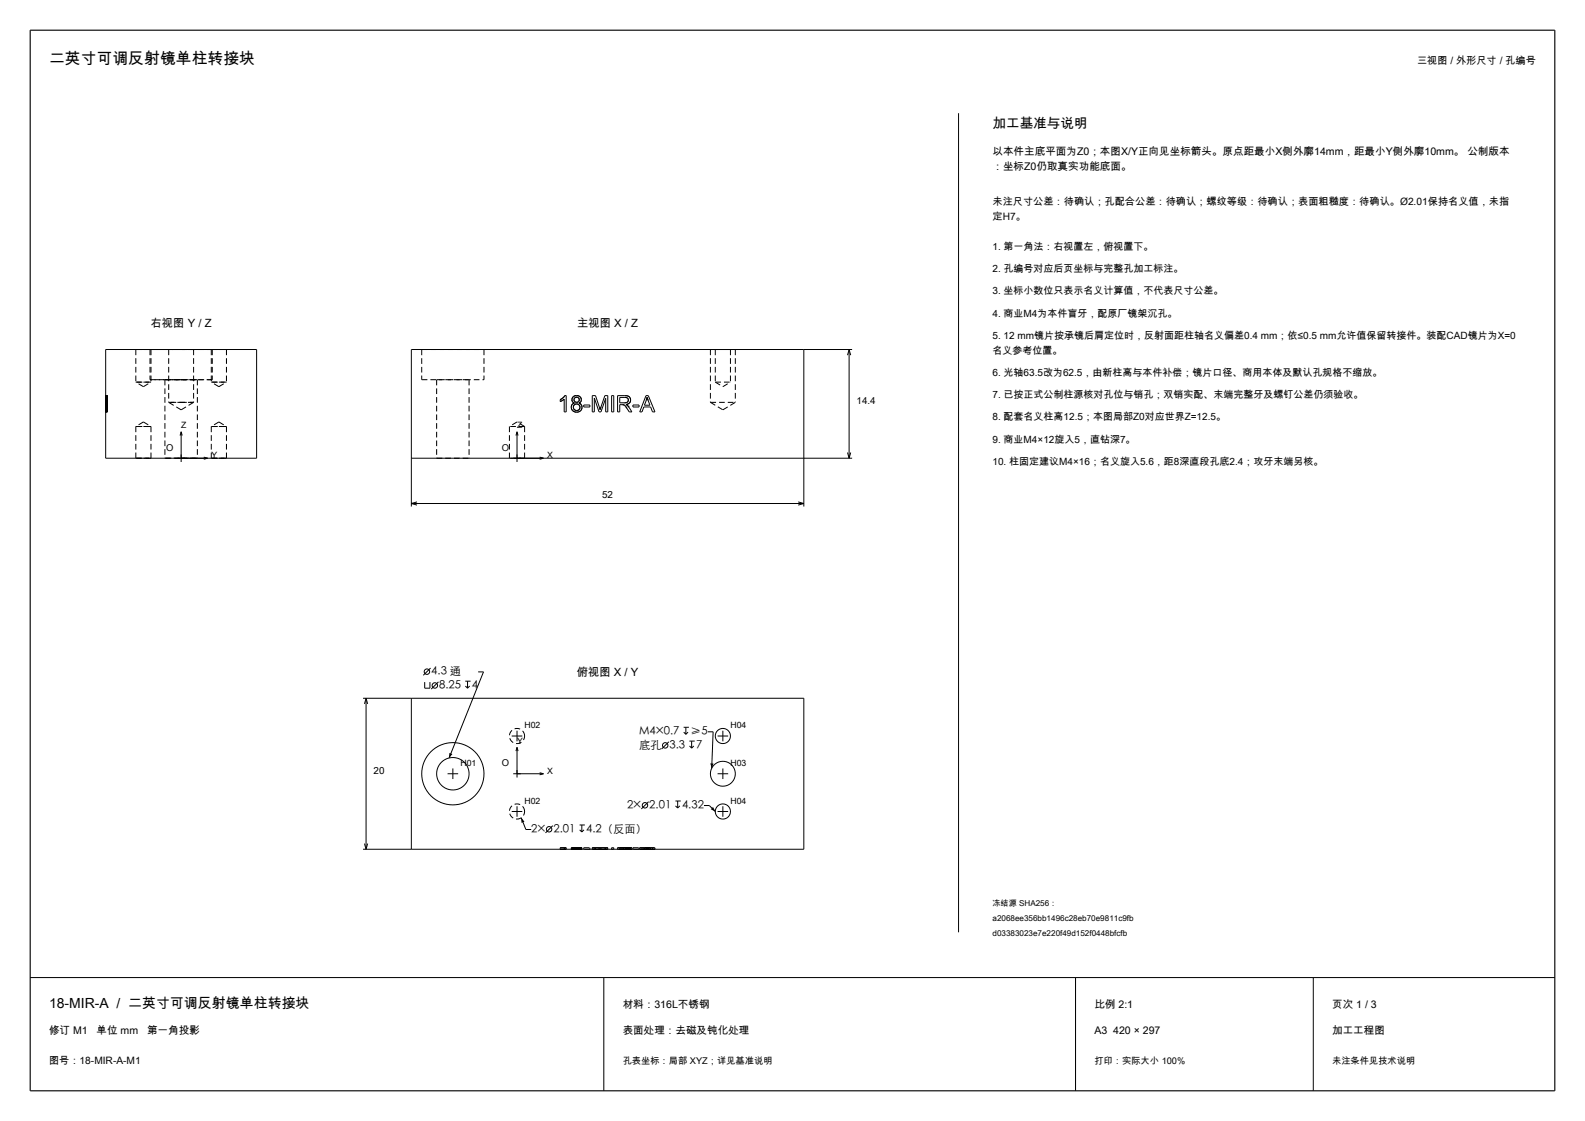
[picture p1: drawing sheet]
<svg xmlns="http://www.w3.org/2000/svg" width="420mm" height="297mm" viewBox="0 0 420 297" stroke-linecap="round" stroke-linejoin="round" font-family="sans-serif">
<path d="M8 8h404v281h-404z" fill="none" stroke="#000" stroke-width=".3"/>
<g fill="none" stroke="#000" stroke-width=".26">
<path d="M254 30v217M28 92.6h40v28.8h-40zM213 92.6v41.6M225 92.6v28.8M225 92.6l-.4 1.5M225 92.6l.4 1.5M225.8 92.6h-116.8v41.6M48 114.4v8M48 114.4l-.3 1M48 114.4l.3 1M137 114.4v8M137 114.4l-.3 1"/>
<path d="M137 114.4l.3 1M148.8 106.2l-.1 .1M149 106.1l-.2 .1M149.1 106l-.1 .1M149.2 105.4l-.8 .5v.5l.6-.3M149.2 105.4l-.4 .3M149.5 105.1l-.3 .3M149.7 104.8l-.5 .6M149.7 104.8h.3v4.3h-.5v-3.3l-.5 .3M149.7 104.8l-.1 .2M151.4 108l.3 .7M151.4 107.7v.1"/>
<path d="M151.4 107.5h.1M151.5 107.3v.1M151.6 107.2a1.31 1.31 0 0 0 0 1.4 1.31 1.31 0 0 0 1.2 .6M151.6 106.3h.1M151.7 106.4h.1M151.7 107.1l-.1 .1M151.7 106.4a1.18 1.18 0 0 1 1.1-1.6 1.18 1.18 0 0 1 1.1 1.6M151.7 106.4l.5 .4M151.7 106.4l.1 .1M151.8 107h-.1M151.9 107.9l.5 .7M151.9 107.9l.1 .2"/>
<path d="M151.9 106.7h.1M151.9 107.7v.2M152.1 106.7l.1 .1M152.1 105.9l.2 .5M152.1 105.9v.2M152.1 106.8h.1M152.1 108.4l.3 .2M152.2 106.3l.1 .1M152.2 105.6l-.1 .3M152.2 106.8l-.6 .4M152.3 109.1l.5 .1M152.3 106.4l.5 .2 .5-.2"/>
<path d="M152.3 106.4l.1 .1M152.3 105.4l.5-.2 .5 .2M152.3 105.4l-.2 .5M152.4 108.6l.4 .2M152.4 105.3l-.1 .1M152.4 108.7h.1M152.5 106.5l.1 .1M152.6 105.3h-.1M152.6 106.6h.1M152.6 105.3h.1M152.6 108.7l.2 .1M152.7 104.8l-.7 .2"/>
<path d="M152.8 107a.84 .84 0 0 0-.9 .9M152.8 107a.86 .86 0 0 1 .9 .9M152.8 107h.1M152.9 104.8l.7 .2M153 106.6h.1M153 105.3h.1M153.1 106.5h.1M153.2 105.3l.1 .1M153.2 107.1l.1 .1M153.3 105.4l.2 .3M153.3 105.4l.2 .5-.2 .5M153.3 106.4l-.2 .1"/>
<path d="M153.3 109.1l-.5 .1M153.4 108.5l-.4 .2M153.4 108.5l-.6 .3M153.5 106.1l-.1 .2M153.5 107.4h.1M153.5 108.4l-.1 .1M153.7 107.7v.2M153.7 107.9l-.3 .6M153.7 107.9v.2M153.9 106.4l-.5 .4 .6 .4M153.9 106.4l-.1 .1M154 106.3h.1"/>
<path d="M154 106.2v.1M154 107.2a1.3 1.3 0 0 1 0 1.4 1.3 1.3 0 0 1-1.2 .6M154 107.2l.1 .1M154 106v.2M154.1 107.4h.1M154.2 107.7v.1M154.2 108l-.3 .7M154.7 107.3h1.6v.5h-1.6zM158.8 107.9l.2 .6M158.8 107.9h.1M159 108.4v.1M159.3 107.8l1-3h.7v4.3h-.5v-3.6l-1.3 3.6h-.5l-1.2-3.6v3.6h-.6v-4.3h.9l1 3.1"/>
<path d="M159.3 107.8l-.3 .7M159.3 107.8l-.1 .1M162.1 104.8h.5v4.3h-.5zM165 107.2h.1M165.1 107.2h.1M165.3 107.2v.1M165.4 107.3h.1M165.5 107.3l.2 .3M165.5 107.3l.1 .2M165.6 106.7h-.2M165.6 107.5l.1 .1M165.7 104.8l.5 .1"/>
<path d="M165.7 105.3h.1M165.7 107.6l.5 .6M165.7 107.6l.1 .2M165.9 107.2l.8 .8M165.9 107.2l.1 .1M166.1 106.6l-.7 .1M166.1 106.6l-.1 .1M166.1 108.1l.1 .1M166.1 107.3h.1M166.1 105.4l.2 .1M166.1 106.6h.1M166.3 105.5l.2 .3-.1 .6"/>
<path d="M166.3 105.5l-.5-.2h-1.6v1.4h1.2M166.4 105.6v.1M166.4 106.4l-.3 .2M166.4 106.4l-.2 .1M166.4 107l-.3 .1M166.5 105.7v.1M166.5 106.2l-.1 .2M166.5 107.7h.1M166.5 107.7l.2 .3M166.7 105.1h.1M166.7 108l.7 1.1h-.7l-.5-.9M166.7 105.1l.2 .2"/>
<path d="M166.8 106.8l-.9 .4M166.8 106.8l-.1 .1M166.9 105.3l-.8-.5h-2.4v4.3h.5v-1.9l1.3 .1M166.9 105.3l.2 .7M166.9 105.3l.1 .2M167.1 105.8v.2M167.1 106l-.3 .8M167.7 107.3h1.6v.5h-1.6zM171.2 104.8h.6l1.8 4.3h-.7l-.5-1.3h-1.8l-.5 1.3h-.6zM171.3 105.8l-.1 .3M171.5 105.3l-.3 .8M171.5 105.3v.1"/>
<path d="M171.5 105.3l.3 .9M171.5 105.4h.1M171.7 106.1l.5 1.3h-1.4l.4-1.3M224.6 119.9l.4 1.5M225.4 119.9l-.4 1.5M54 121.1l1 .3-1 .3M109 121.4h116.8M109 133.4h104M109 133.4l1.5 .4M110.5 133l-1.5 .4M143 121.1l1 .3-1 .3M211.5 133l1.5 .4"/>
<path d="M213 133.4l-1.5 .4M114.1 177l-1.9 1.9M126.7 178h1.4l-9.1 22.8M96.2 185h116.8v40h-116.8M97 185v40M97 185l-.4 1.5M97 185l.4 1.5M109 185v40M112.5 180.7v1.6h1.4v-1.6M116.2 180.7l-1.9 1.9M123.3 180.5h1.4M123.3 181.8l.6 .5"/>
<path d="M123.9 180.5v1.8M124.5 181.8l-.6 .5M135.6 195h2.8M137 193.6v2.8M137 198v8M137 198l-.3 1M137 198l.3 1M177.2 196.5l-1.9 1.9M181.1 192.7h1.4M181.2 194l.5 .5M181.7 192.7v1.8M182.3 194l-.6 .5"/>
<path d="M182.7 196.3h1.4M182.7 197.6l.6 .6M183.3 196.3v1.9M183.8 197.6l-.5 .6M187.6 193.9h1.4l-.4 9.6M190.1 195h2.8M191.5 193.6v2.8M118.6 205h2.8M120 203.6v2.8M135.6 215h2.8M136 205h8M137 213.6v2.8"/>
<path d="M138.1 216.7l1.2 3.1h1.5M143 204.7l1 .3M144 205l-1 .3M146.5 218.8l-2 1.9M153.6 218.6h1.4M153.6 219.9l.6 .5M154.2 218.6v1.8M154.7 219.9l-.5 .5M171.9 212.4l-2 1.9M179 212.2h1.4M179 213.5l.6 .6M179.6 212.2v1.9"/>
<path d="M180.1 213.5l-.5 .6M186.5 213.4h1.5l1.5 1.6M190.1 205h2.8M190.1 215h2.8M191.5 203.6v2.8M191.5 213.6v2.8M96.6 223.5l.4 1.5M97.4 223.5l-.4 1.5M8 259h404M160 259v30M285 259v30M348 259v30"/>
<circle cx="113.1" cy="178" r=".72"/>
<circle cx="115.2" cy="181.6" r=".72"/>
<circle cx="176.3" cy="197.5" r=".72"/>
<circle cx="191.5" cy="195" r="2.01"/>
<circle cx="120" cy="205" r="4.3"/>
<circle cx="120" cy="205" r="8.2"/>
<circle cx="145.5" cy="219.7" r=".72"/>
<circle cx="170.9" cy="213.4" r=".72"/>
<circle cx="191.5" cy="205" r="3.3"/>
<circle cx="191.5" cy="215" r="2.01"/>
</g>
<g fill="none" stroke="#000" stroke-width=".26" stroke-dasharray="1.5 .8" stroke-linecap="butt">
<path d="M36 92.6h2M36 92.6v8.6M38 92.6h2M39.8 92.6h8.2M39.8 92.6v8M40 92.6h-4M40 92.6v8.6M44.7 92.6h3.3M44.7 92.6v14M48 92.6h8.2M48 92.6h3.3M51.3 92.6h-6.6"/>
<path d="M51.3 92.6v14M56 92.6h2M56 92.6v8.6M56.2 92.6h-16.4M56.2 92.6v8M58 92.6h2M60 92.6h-4M60 92.6v8.6M111.8 92.6h16.4M111.8 92.6v8M128.2 92.6v8M188.2 92.6h6.6"/>
<path d="M188.2 92.6v14M189.5 92.6h4.1M189.5 92.6v8.6M193.6 92.6v8.6M194.8 92.6v14M28 107.3v.5M28 105.8v3.3M28 109.1v-4.3M28 104.8v.6M28 105.4v.5M28 105.9v.5M28 106.4v-.3"/>
<path d="M28 106.1v-.3M28 105.1v.8M28 106.4v.4M28 106.8v.4M28 107.2v.7M28 107.9v.9M28 108.8v.4M28 109.2v-.4M28 108.8v-.9M28 107.9v-.7M28 107.2v-.4M28 106.8v-.4"/>
<path d="M28 106.4v-.5M28 105.9v-.8M28 105.1v-.3M28 104.8v.3M28 104.8v4.3M28 109.1v-3.6M28 104.8v3M28 107.8v.7M28 108.5v-.6M28 107.9v-3.1M28 109.1v-1.9M28 107.2v.1"/>
<path d="M28 107.3v.3M28 107.6v.6M28 108.2v.9M28 109.1v-1.1M28 108v-.6M28 107.4v-.2M28 106.8v-.8M28 106v-.7M28 105.3v-.4M28 104.9v-.1M28 109.1v-1.3M28 107.3h.4"/>
<path d="M28 107.8h.4M28 109.1h.4M28 105.8h.4M28 106.4h.4M28 105.9h.4M28 104.8h.4M28 106.8h.4M28 109.2h.4M28 108.5h.4M28 105.5h.4M28 107.2h.4M28 106.6v-.2"/>
<path d="M28 106.6h.4M28 106.4v.2M28 105.2v.2M28 105.2h.4M28 105.4v-.2M28 105.9v-.5M28 108.3v-.4M28 108.6v-.3M28 108.8v-.2M28 108.8h.4M28 108.5v.3M28 107.9v.6"/>
<path d="M28 107.3v.6M28 107v.3M28 107h.4M28 107.3v-.3M28 107.9v-.6M28 106.7v-1.4M28 105.3h.4M28 106.7h.4M28 106.6v.1M28 106v.4M28 105.5v.5M28 105.3v.2"/>
<path d="M28 107.4v-1.3M28 107.4h.4M28 106.2v1.2M28 105.3v.9M28 106.1v-.8M28.4 107.3v.5M28.4 109.1v-3.3M28.4 105.8v.3M28.4 106.1v.3M28.4 106.4v-.5M28.4 105.9v-.5M28.4 105.4v-.6"/>
<path d="M28.4 104.8v4.3M28.4 105.9v-.8M28.4 105.1v-.3M28.4 104.8v.3M28.4 105.1v.8M28.4 105.9v.5M28.4 106.4v.4M28.4 106.8v.4M28.4 107.2v.7M28.4 107.9v.9M28.4 108.8v.4M28.4 109.2v-.4"/>
<path d="M28.4 108.8v-.9M28.4 107.9v-.7M28.4 107.2v-.4M28.4 106.8v-.4M28.4 104.8v3.1M28.4 107.9v.6M28.4 108.5v-.7M28.4 107.8v-3M28.4 109.1v-3.6M28.4 104.8v.1M28.4 104.9v.4M28.4 105.3v.7"/>
<path d="M28.4 106v.8M28.4 107.2v.2M28.4 107.4v.6M28.4 108v1.1M28.4 109.1v-.9M28.4 108.2v-.6M28.4 107.6v-.3M28.4 107.3v-.1M28.4 107.2v1.9M28.4 109.1v-1.3M28.4 106.4v.2M28.4 106.6v-.2"/>
<path d="M28.4 105.4v-.2M28.4 105.2v.2M28.4 105.4v.5M28.4 107.9v.4M28.4 108.3v.3M28.4 108.6v.2M28.4 108.8v-.3M28.4 108.5v-.6M28.4 107.9v-.6M28.4 107.3v-.3M28.4 107v.3M28.4 107.3v.6"/>
<path d="M28.4 105.3v1.4M28.4 106.7v-.1M28.4 106.4v-.4M28.4 106v-.5M28.4 105.5v-.2M28.4 106.1v1.3M28.4 107.4v-1.2M28.4 106.2v-.9M28.4 105.3v.8M36 101.2h2M36 113h2M38 101.2h2"/>
<path d="M38 113h2M38 102.4l2-1.2M38 102.4l-2-1.2M38 111.8l-2 1.2M38 111.8l2 1.2M39.8 100.6h8.2M40 101.2h-4M40 113h-4M43.7 100.6h4.3M43.7 100.6v20.8M44.7 106.6h3.3M48 100.6h8.2"/>
<path d="M48 106.6h3.3M48 100.6h4.3M48 108.6l3.3-2M48 108.6l-3.3-2M51.3 106.6h-6.6M52.3 100.6h-8.6M52.3 100.6v20.8M56 101.2h2M56 113h2M56.2 100.6h-16.4M58 101.2h2M58 113h2"/>
<path d="M58 102.4l2-1.2M58 102.4l-2-1.2M58 111.8l-2 1.2M58 111.8l2 1.2M60 101.2h-4M60 113h-4M111.8 100.6h16.4M115.7 100.6v20.8M115.7 100.6h8.6M124.3 100.6v20.8M137 111.8l-2 1.2M139 113h-4"/>
<path d="M139 113l-2-1.2M148.4 105.9l.4-.2M148.7 106.3l-.3 .1M149.5 105.8l-.4 .2M149.5 105.1l.1-.1M151.4 107.9v-.1M151.4 108v-.1M151.4 107.7v-.2M151.4 107.5l.1-.1M151.5 107.3l.1-.1M151.6 105.9l.3-.8M151.6 106.3v-.4"/>
<path d="M151.7 106.4l-.1-.1M151.7 107.1v-.1M151.8 108.8l-.1-.1M151.8 107l.3-.2M151.9 105.1l.1-.1M151.9 106.7l-.1-.2M152 108.1v.2M152 108.3l.1 .1M152.1 106.7h-.1M152.1 106.8h.1M152.1 106.1l.1 .2M152.2 107.3l-.3 .4"/>
<path d="M152.3 109.1l-.5-.3M152.3 105.4l-.1 .2M152.4 108.6v.1M152.4 106.5h.1M152.5 108.7h.1M152.5 105.3h-.1M152.6 106.6h.2M152.7 104.8h.1M152.8 104.8h.1M152.8 105.2l-.2 .1M152.8 106.6h.2M152.8 108.8l.2-.1"/>
<path d="M153 106.6l.1-.1M153 105.3l-.2-.1M153.2 105.3h-.1M153.2 107.1l-.3-.1M153.3 106.4l.1-.1M153.4 107.3l-.1-.1M153.5 106.1v-.2M153.5 105.9v-.2M153.5 107.4l-.1-.1M153.5 108.4l.2-.3M153.6 105l.1 .1M153.7 107.7l-.1-.3"/>
<path d="M153.7 105.1l.3 .8M153.8 106.5l-.4 .3M153.8 108.8l-.5 .3M153.9 108.7l-.1 .1M154 106.3l-.1 .1M154 105.9v.1M154.1 107.3v.1M154.1 107.4l.1 .3M154.2 107.8v.1M154.2 107.9v.1M158.8 107.9l.1 .2M159 108.4v.1"/>
<path d="M159 108.4l.1-.1M159.2 108.1v-.2M165 107.2h-.1M165.2 107.2h-.1M165.3 107.2h-.1M165.4 107.3h-.1M165.6 104.8h.1M165.6 106.7h.4M165.7 105.3h-.1M166 107.3h.1M166.1 107.1l-.2 .1M166.1 108.1l-.3-.3"/>
<path d="M166.1 105.4l-.4-.1M166.1 106.6l.1-.1M166.1 107.3l.1 .1M166.2 104.9h.2M166.2 107.4l.3 .3M166.4 105.6l-.1-.1M166.4 104.9l.3 .2M166.5 105.7h-.1M166.5 106.2v-.2M166.5 106v-.2M166.7 106.9l-.3 .1M167 105.5l.1 .3"/>
<path d="M171.5 105.3l-.2 .5M171.7 106.1l-.2-.7M188.2 106.6h6.6M188.2 106.6l3.3 2M189.5 101.2h4.1M189.5 101.2l2 1.2M191.5 102.4l2.1-1.2M191.5 108.6l3.3-2M36 121.4h2M36 121.4v-8.4M38 121.4h2M40 121.4h-4"/>
<path d="M40 121.4v-8.4M43.7 121.4h4.3M48 121.4h4.3M52.3 121.4h-8.6M56 121.4h2M56 121.4v-8.4M58 121.4h2M60 121.4h-4M60 121.4v-8.4M115.7 121.4h8.6M135 121.4v-8.4M139 121.4h-4"/>
<path d="M139 121.4v-8.4M139 195a2.01 2.01 0 0 0-2.9-1.8 2.01 2.01 0 0 0-.3 3.4 2.01 2.01 0 0 0 3.2-1.2v-.4M139 215a2.01 2.01 0 0 0-2.9-1.8 2.01 2.01 0 0 0-.3 3.4 2.01 2.01 0 0 0 3.2-1.2v-.4M148.4 225h.6M148.4 225v-.4M148.4 224.6h.8M149 225h.5M149 224.6h-.6M149.2 225h-.8M149.2 224.6h.5M149.5 225h.5M149.5 225v-.4"/>
<path d="M149.5 224.6h-.5M149.7 225h-.5M149.7 225v-.4M149.7 224.6h.3M150 225h-.3M150 225v-.4M150 224.6h-.5M151.4 225h.4M151.4 225v-.4M151.4 224.6h.2M151.6 225h.1M151.6 225v-.4"/>
<path d="M151.6 224.6h.3M151.6 225h-.2M151.6 224.6h.6M151.7 225h.5M151.7 224.6h-.1M151.8 225h1M151.8 224.6h-.4M151.9 225h-.3M151.9 224.6h.9M151.9 224.6h.1M151.9 225v-.4M151.9 225h.3"/>
<path d="M152 224.6h.4M152 225h-.1M152.1 224.6h.2M152.1 225v-.4M152.1 225h.2M152.2 224.6h-.3M152.2 225h.6M152.2 225h-.6M152.2 225v-.4M152.2 224.6h-.5M152.3 224.6h.5M152.3 225h-.2"/>
<path d="M152.3 224.6h-.2M152.3 225h.5M152.4 224.6h.4M152.4 225h-.4M152.8 224.6h-.6M152.8 225h.6M152.8 225h-.9M152.8 224.6h.9M152.8 224.6h-.5M152.8 225h.5M152.8 225h1M152.8 224.6h-1"/>
<path d="M152.8 224.6h.5M152.8 225h-.5M152.8 224.6h.6M152.8 225h-.4M153.3 224.6h-.5M153.3 225h.2M153.3 224.6h.2M153.3 225h-.5M153.4 225h.5M153.4 225v-.4M153.4 224.6h.6M153.4 224.6h-.6"/>
<path d="M153.4 225h.3M153.4 224.6h.3M153.4 225h-.6M153.5 224.6h-.2M153.5 225h-.2M153.5 225v-.4M153.7 224.6h-.3M153.7 225h-.3M153.7 225v-.4M153.7 225h-.9M153.7 224.6h.3M153.8 225h.4"/>
<path d="M153.8 224.6h-1M153.9 225h.1M153.9 224.6h-.5M154 225h-.6M154 224.6h.2M154 225h-.3M154 225v-.4M154 224.6h-.1M154.2 225h-.2M154.2 225v-.4M154.2 224.6h-.4M154.7 225v-.4"/>
<path d="M154.7 224.6h1.6M156.3 225h-1.6M156.3 225v-.4M156.9 225h.6M156.9 225v-.4M156.9 224.6h.9M157.5 225h1.2M157.5 225v-.4M157.5 224.6h-.6M157.8 225h-.9M157.8 225v-.4M157.8 224.6h1"/>
<path d="M158.7 225h.5M158.7 225v-.4M158.7 224.6h-1.2M158.8 225h-1M158.8 224.6h.2M159 225h-.2M159 225v-.4M159 224.6h.3M159.2 225h1.3M159.2 225v-.4M159.2 224.6h-.5M159.3 225h-.3"/>
<path d="M159.3 224.6h1M160.3 225h-1M160.3 225v-.4M160.3 224.6h.7M160.5 225h.5M160.5 225v-.4M160.5 224.6h-1.3M161 225h-.7M161 225v-.4M161 224.6h-.5M162.1 225v-.4M162.1 224.6h.5"/>
<path d="M162.6 225h-.5M162.6 225v-.4M163.7 225h.5M163.7 225v-.4M163.7 224.6h1.9M164.2 225h.7M164.2 225v-.4M164.2 224.6h-.5M164.2 224.6h1.2M164.2 225h1.4M164.9 225h.3M164.9 224.6h-.7"/>
<path d="M165.2 225h.3M165.2 225v-.4M165.2 224.6h-.3M165.4 224.6h.7M165.4 225h-1.2M165.5 225h.2M165.5 224.6h-.3M165.6 225h-1.9M165.6 224.6h.8M165.6 224.6h-1.4M165.6 225h.7M165.7 225h.5"/>
<path d="M165.7 224.6h-.2M165.9 225h.9M165.9 225v-.4M165.9 224.6h.3M166.1 224.6h.3M166.1 225h-.7M166.2 225h.5M166.2 224.6h-.5M166.2 225h-.3M166.2 224.6h.5M166.3 224.6h-.7M166.3 225h.2"/>
<path d="M166.4 224.6h.1M166.4 225h-.3M166.4 225h-.8M166.4 224.6h.5M166.5 224.6h-.2M166.5 225h-.1M166.5 225v-.4M166.7 225h-.5M166.7 224.6h.7M166.7 225h.7M166.7 225v-.4M166.7 224.6h-.5"/>
<path d="M166.8 225h.3M166.8 224.6h-.9M166.9 225h-.5M166.9 224.6h.2M167.1 225h-.2M167.1 225v-.4M167.1 224.6h-.3M167.4 225h-.7M167.4 225v-.4M167.4 224.6h-.7M167.7 225v-.4M167.7 224.6h1.6"/>
<path d="M169.3 225h-1.6M169.3 225v-.4M169.5 225h.6M169.5 225v-.4M169.5 224.6h1.7M170.1 225h.5M170.1 225v-.4M170.1 224.6h-.6M170.6 225h1.8M170.6 225v-.4M170.6 224.6h-.5M170.8 224.6h1.4"/>
<path d="M170.8 225h.4M170.8 225v-.4M171.2 225h-1.7M171.2 225v-.4M171.2 224.6h.6M171.2 224.6h-.4M171.2 225h.3M171.5 224.6h-.3M171.5 225h.3M171.5 225v-.4M171.8 224.6h-.3M171.8 225h.4"/>
<path d="M171.8 225h-.6M171.8 225v-.4M171.8 224.6h1.8M172.2 224.6h-.4M172.2 225h-1.4M172.2 225v-.4M172.4 225h.5M172.4 225v-.4M172.4 224.6h-1.8M172.9 225h.7M172.9 225v-.4M172.9 224.6h-.5"/>
<path d="M173.6 225h-1.8M173.6 225v-.4M173.6 224.6h-.7"/>
</g>
<path d="M119.1 199.5l.8 .3-.9 1zM138.1 216.7l.9 1-.8 .3zM188.2 202.3h.9l-.5 1.2zM188.9 213.8l.6 1.2-1.2-.6z" fill="#000"/>
<text font-size="4.2" x="13" y="17">二英寸可调反射镜单柱转接块</text>
<text font-size="3.7" x="13" y="267">18-MIR-A / 二英寸可调反射镜单柱转接块</text>
<text font-size="3.6" x="263" y="34">加工基准与说明</text>
<g font-size="3">
<text x="39.9" y="86.6">右视图 Y / Z</text>
<text x="152.9" y="86.6">主视图 X / Z</text>
<text x="114.3" y="178.9">4.3 通</text>
<text x="152.8" y="179">俯视图 X / Y</text>
<text x="116.4" y="182.6">8.25</text>
<text x="125" y="182.6">4</text>
<text x="169.3" y="194.8">M4×0.7</text>
<text x="182.9" y="194.8">≥5</text>
<text x="169.3" y="198.4">底孔</text>
<text x="177.4" y="198.4">3.3</text>
<text x="184.4" y="198.4">7</text>
<text x="166.2" y="214.3">2× 2.01</text>
<text x="180.7" y="214.3">4.32</text>
<text x="140.8" y="220.7">2× 2.01</text>
<text x="155.3" y="220.7">4.2（反面）</text>
</g>
<g font-size="2.8">
<text x="263" y="41">以本件主底平面为Z0；本图X/Y正向见坐标箭头。原点距最小X侧外廓14mm，距最小Y侧外廓10mm。 公制版本</text>
<text x="263" y="45.1">：坐标Z0仍取真实功能底面。</text>
<text x="165" y="267">材料：316L不锈钢</text>
<text x="290" y="267">比例 2:1</text>
<text x="353" y="267">页次 1 / 3</text>
<text x="13" y="274">修订 M1</text>
<text x="25.6" y="274">单位 mm</text>
<text x="39" y="274">第一角投影</text>
<text x="165" y="274">表面处理：去磁及钝化处理</text>
<text x="290" y="274">A3 420 × 297</text>
<text x="353" y="274">加工工程图</text>
</g>
<g font-size="2.7">
<text x="375.5" y="17">三视图 / 外形尺寸 / 孔编号</text>
<text x="263" y="54.2">未注尺寸公差：待确认；孔配合公差：待确认；螺纹等级：待确认；表面粗糙度：待确认。Ø2.01保持名义值，未指</text>
<text x="263" y="58.2">定H7。</text>
<text x="13" y="282">图号：18-MIR-A-M1</text>
</g>
<g font-size="2.6">
<text x="263" y="66.2">1. 第一角法：右视置左，俯视置下。</text>
<text x="263" y="72.1">2. 孔编号对应后页坐标与完整孔加工标注。</text>
<text x="263" y="78">3. 坐标小数位只表示名义计算值，不代表尺寸公差。</text>
<text x="263" y="83.9">4. 商业M4为本件盲牙，配原厂镜架沉孔。</text>
<text x="263" y="89.8">5. 12 mm镜片按承镜后肩定位时，反射面距柱轴名义偏差0.4 mm；依≤0.5 mm允许值保留转接件。装配CAD镜片为X=0</text>
<text x="263" y="93.7">名义参考位置。</text>
<text x="263" y="99.6">6. 光轴63.5改为62.5，由新柱高与本件补偿；镜片口径、商用本体及默认孔规格不缩放。</text>
<text x="227" y="107">14.4</text>
<text x="263" y="105.5">7. 已按正式公制柱源核对孔位与销孔；双销实配、末端完整牙及螺钉公差仍须验收。</text>
<text x="263" y="111.4">8. 配套名义柱高12.5；本图局部Z0对应世界Z=12.5。</text>
<text x="263" y="117.3">9. 商业M4×12旋入5，直钻深7。</text>
<text x="263" y="123.2">10. 柱固定建议M4×16；名义旋入5.6，距8深直段孔底2.4；攻牙末端另核。</text>
<text x="159.6" y="132">52</text>
<text x="99" y="205">20</text>
</g>
<g font-size="2.5">
<text x="44" y="119.4">O</text>
<text x="133" y="119.4">O</text>
<text x="133" y="203">O</text>
<text x="165" y="282">孔表坐标：局部 XYZ；详见基准说明</text>
<text x="290" y="282">打印：实际大小 100%</text>
<text x="353" y="282">未注条件见技术说明</text>
</g>
<g font-size="2.3">
<text x="48" y="113.4">Z</text>
<text x="137" y="113.4">Z</text>
<text x="56" y="121.4">Y</text>
<text x="145" y="121.4">X</text>
<text x="137" y="197">Y</text>
<text x="139" y="193">H02</text>
<text x="193.5" y="193">H04</text>
<text x="122" y="203">H01</text>
<text x="193.5" y="203">H03</text>
<text x="145" y="205">X</text>
<text x="139" y="213">H02</text>
<text x="193.5" y="213">H04</text>
</g>
<g font-size="2.1">
<text x="263" y="240">冻结源 SHA256：</text>
<text x="263" y="244">a2068ee356bb1496c28eb70e9811c9fb</text>
<text x="263" y="248">d03383023e7e220f49d152f0448bfcfb</text>
</g>
</svg>
